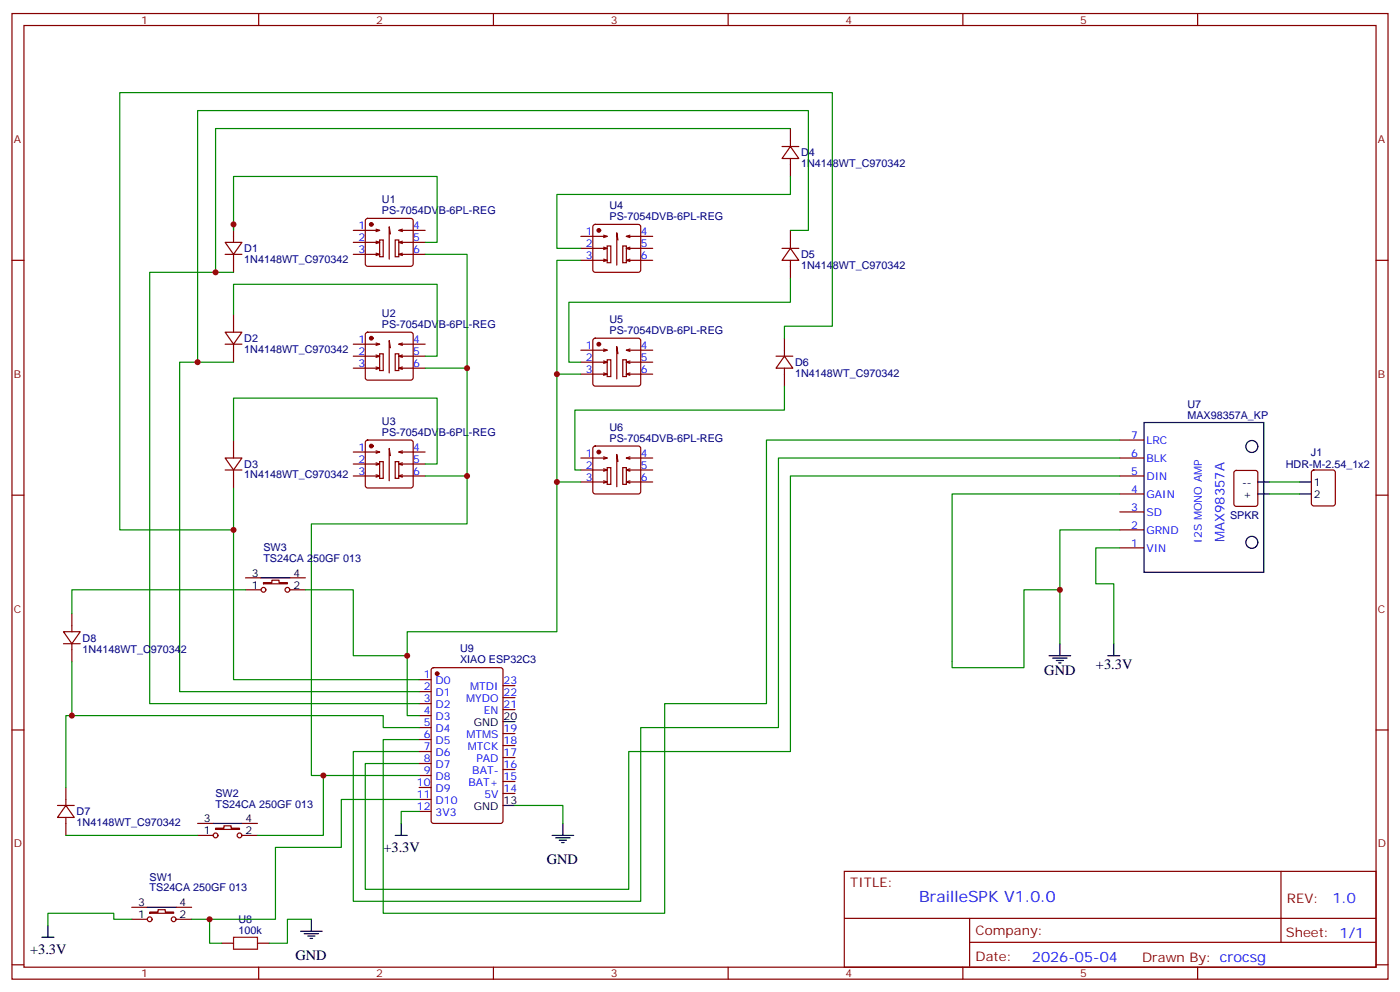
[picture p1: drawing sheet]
<svg xmlns="http://www.w3.org/2000/svg" width="412mm" height="292mm" viewBox="0 0 412 292" stroke-linecap="round" stroke-linejoin="round" font-family="sans-serif">
<g fill="none" stroke="#870000" stroke-width=".35">
<path d="M3.5 4h405.4v284.3h-405.4zM7.1 7.5h398.2v277.3h-398.2zM76.2 4v3.5M145.3 4v3.5M214.5 4v3.5M283.6 4v3.5M352.8 4v3.5M232.8 37.9v5.2M230.4 43.1h4.9M232.8 43.1l2.5 3.6h-4.9zM232.8 46.7v5.3M3.5 76.7h3.6"/>
<path d="M66.3 71.4h5l-2.5 3.5zM66.3 74.9h5M68.8 66.1v5.3M68.8 74.9v5.3M104.1 74.9h7.7l-1 .3M104.1 71.4h7.7l-1 .3M104.1 67.8h7.7l-1 .4M107.8 64.5l.5-.2h12.7l.5 .2 .2 .5v12.7l-.2 .5-.5 .2h-12.7l-.5-.2-.2-.5v-12.7zM110.8 74.5l1 .4M110.8 71l1 .4M110.8 67.5l1 .3M111.8 70.7h1.1v4.9h-1.1z"/>
<path d="M115 68.9l-.3-2.1v9.5M116.4 70.7h1.1v4.9h-1.1zM118.5 74.5l-1 .4M118.5 71l-1 .4M118.5 67.5l-1 .3M125.2 74.9h-7.7l1 .3M125.2 71.4h-7.7l1 .3M125.2 67.8h-7.7l1 .4M171.1 76.7h7.8l-1.1 .3M171.1 73.1h7.8l-1.1 .4M171.1 69.6h7.8l-1.1 .4M174.9 66.3l.4-.2h12.7l.5 .2 .2 .5v12.7l-.2 .5-.5 .2h-12.7l-.5-.2-.2-.5v-12.7z"/>
<path d="M177.8 76.3l1.1 .4M177.8 72.8l1.1 .3M177.8 69.3l1.1 .3M178.9 72.4h1v5h-1zM182 70.7l-.3-2.2v9.6M183.4 72.4h1.1v5h-1.1zM185.6 76.3l-1.1 .4M185.6 72.8l-1.1 .3M185.6 69.3l-1.1 .3M192.3 76.7h-7.8l1.1 .3M192.3 73.1h-7.8l1.1 .4M192.3 69.6h-7.8l1.1 .4"/>
<path d="M230.4 73.1h4.9M232.8 73.1l2.5 3.6h-4.9zM232.8 67.8v5.3M232.8 76.7v5.3M405.3 76.7h3.6M66.3 97.8h5l-2.5 3.6zM68.8 92.5v5.3M107.8 98l.5-.2h12.7l.5 .2 .2 .5v12.7l-.2 .5-.5 .2h-12.7l-.5-.2-.2-.5v-12.7zM174.9 99.8l.4-.2h12.7l.5 .2 .2 .5v12.7l-.2 .5-.5 .2h-12.7l-.5-.2-.2-.5v-12.7zM231.1 99.6v5.3M66.3 101.4h5M68.8 101.4v5.2"/>
<path d="M104.1 108.4h7.7l-1 .4M104.1 104.9h7.7l-1 .3M104.1 101.4h7.7l-1 .3M110.8 108.1l1 .3M110.8 104.5l1 .4M110.8 101l1 .4M111.8 104.2h1.1v4.9h-1.1zM115 102.4l-.3-2.1v9.5M116.4 104.2h1.1v4.9h-1.1zM118.5 108.1l-1 .3M118.5 104.5l-1 .4M118.5 101l-1 .4"/>
<path d="M125.2 108.4h-7.7l1 .4M125.2 104.9h-7.7l1 .3M125.2 101.4h-7.7l1 .3M171.1 110.2h7.8l-1.1 .3M171.1 106.6h7.8l-1.1 .4M171.1 103.1h7.8l-1.1 .4M177.8 109.8l1.1 .4M177.8 106.3l1.1 .3M177.8 102.8l1.1 .3M178.9 105.9h1v5h-1zM182 104.2l-.3-2.1v9.5M183.4 105.9h1.1v5h-1.1z"/>
<path d="M185.6 109.8l-1.1 .4M185.6 106.3l-1.1 .3M185.6 102.8l-1.1 .3M192.3 110.2h-7.8l1.1 .3M192.3 106.6h-7.8l1.1 .4M192.3 103.1h-7.8l1.1 .4M228.6 104.9h4.9M231.1 104.9l2.4 3.5h-4.9zM231.1 108.4v5.3M66.3 134.9h5l-2.5 3.5zM66.3 138.4h5M68.8 129.6v5.3"/>
<path d="M68.8 138.4v5.3M104.1 136.6h7.7l-1 .4M104.1 133.1h7.7l-1 .4M107.8 129.8l.5-.2h12.7l.5 .2 .2 .5v12.7l-.2 .5-.5 .2h-12.7l-.5-.2-.2-.5v-12.7zM110.8 139.8l1 .4M110.8 136.3l1 .3M110.8 132.8l1 .3M111.8 135.9h1.1v5h-1.1zM115 134.2l-.3-2.2v9.6M116.4 135.9h1.1v5h-1.1zM118.5 139.8l-1 .4M118.5 136.3l-1 .3"/>
<path d="M118.5 132.8l-1 .3M125.2 136.6h-7.7l1 .4M125.2 133.1h-7.7l1 .4M171.1 138.4h7.8l-1.1 .3M171.1 134.9h7.8l-1.1 .3M174.9 131.5l.4-.2h12.7l.5 .2 .2 .5v12.7l-.2 .5-.5 .3h-12.7l-.5-.3-.2-.5v-12.7zM177.8 138l1.1 .4M177.8 134.5l1.1 .4M178.9 137.7h1v4.9h-1zM182 135.9l-.3-2.1v9.5M183.4 137.7h1.1v4.9h-1.1zM185.6 138l-1.1 .4"/>
<path d="M185.6 134.5l-1.1 .4M192.3 138.4h-7.8l1.1 .3M192.3 134.9h-7.8l1.1 .3M329.8 129.6h7.1M329.8 134.9h7.1M363.7 138.7l.5-.2h5.6l.7 .5v9.4l-.5 .7h-5.8l-.7-.5v-9.4zM386.5 138.6l.5-.2h5.6l.7 .4v9.5l-.4 .6-5.9 .1-.7-.5v-9.4zM3.5 145.8h3.6M104.1 140.2h7.7l-1 .3M125.2 140.2h-7.7l1 .3M171.1 141.9h7.8l-1.1 .4M177.8 141.6l1.1 .3"/>
<path d="M185.6 141.6l-1.1 .3M192.3 141.9h-7.8l1.1 .4M329.8 140.2h7.1M329.8 145.5h7.1M329.8 150.7h7.1M329.8 156h7.1M405.3 145.8h3.6M72.3 173.7h4.6M72.3 170.1h4.6M77.6 171.6h2.5v-.7h2.1v.7h2.5v.3h-7.1zM85.4 173.7h4.6M85.4 170.1h4.6"/>
<path d="M329.8 161.3h7.1M18.7 186h4.9l-2.4 3.5zM18.7 189.5h4.9M21.2 180.7v5.3M21.2 189.5v5.3M127.2 196.8l.5-.2h19.8l.6 .4 .1 44.8-.5 .6-20 .1-.6-.5-.1-44.7zM3.5 214.9h3.6M123.5 217.8h3.5M123.5 214.2h3.5M123.5 210.7h3.5M123.5 207.2h3.5M123.5 203.7h3.5"/>
<path d="M123.5 200.1h3.5M148.2 201.9h3.5M148.2 205.4h3.5M148.2 209h3.5M148.2 216h3.5M148.2 219.5h3.5M405.3 214.9h3.6M16.9 237.2h5M19.4 237.2l2.5 3.5h-5zM19.4 231.9v5.3M123.5 238.9h3.5M123.5 235.4h3.5"/>
<path d="M123.5 231.9h3.5M123.5 228.4h3.5M123.5 224.8h3.5M123.5 221.3h3.5M148.2 223.1h3.5M148.2 226.6h3.5M148.2 230.1h3.5M148.2 233.6h3.5M19.4 240.7v5.3M58.2 246h4.6M58.2 242.5h4.6M63.5 243.9h2.5v-.7h2.1v.7h2.5v.3h-7.1z"/>
<path d="M71.3 246h4.5M71.3 242.5h4.5M248.7 256.6h156.6v28.2h-156.6zM377.3 256.6v20.9M38.8 270.7h4.6M38.8 267.2h4.6M44.1 268.6h2.5v-.7h2.1v.7h2.5v.3h-7.1zM51.9 270.7h4.5M51.9 267.2h4.5M65.3 277.7h3.5M75.8 277.7h3.6M248.7 270.4h156.5"/>
<path d="M285.6 277.5h119.6M285.6 270.4v14.1M3.5 284.1h3.6M76.2 284.8v3.5M145.3 284.8v3.5M214.5 284.8v3.5M283.6 284.8v3.5M352.8 284.8v3.5M405.3 284.1h3.6"/>
<circle cx="77.6" cy="173.7" r=".71"/>
<circle cx="84.7" cy="173.7" r=".71"/>
<circle cx="63.5" cy="246" r=".71"/>
<circle cx="70.6" cy="246" r=".71"/>
<circle cx="44.1" cy="270.7" r=".71"/>
<circle cx="51.2" cy="270.7" r=".71"/>
</g>
<g fill="#870000" stroke="#870000" stroke-width=".35">
<circle cx="109.4" cy="66.1" r=".53"/>
<circle cx="109.4" cy="99.6" r=".53"/>
<circle cx="109.4" cy="131.3" r=".53"/>
<circle cx="176.4" cy="67.8" r=".53"/>
<circle cx="176.4" cy="101.4" r=".53"/>
<circle cx="176.4" cy="133.1" r=".53"/>
<circle cx="128.8" cy="198.4" r=".53"/>
</g>
<g fill="none" stroke="#000" stroke-width=".35">
<path d="M337 124.4h35.3v44.1h-35.3zM370.4 145.5h3.5M370.4 141.9h3.5M382.8 145.5h3.5M382.8 141.9h3.5M76.9 170.1h8.5M309 193.1h6.4M310.1 193.8h4.2M311.1 194.5h2.2M311.9 195.2h.7M312.2 189.5v3.6M326.3 193.1h3.5"/>
<path d="M328.1 189.5v3.6M148.2 212.5h3.5M148.2 237.2h3.5M62.8 242.5h8.5M116.4 246h3.5M118.2 242.5v3.5M162.6 246h6.4M163.7 246.7h4.2M164.7 247.4h2.2M165.5 248.1h.7M165.8 242.5v3.5M12.3 276h3.6"/>
<path d="M14.1 272.5v3.5M43.4 267.2h8.5M88.5 274.2h6.4M89.6 274.9h4.2M90.7 275.6h2.1M91.4 276.3h.7M91.7 270.7v3.5"/>
<circle cx="368.7" cy="131.5" r="1.76"/>
<circle cx="368.7" cy="159.7" r="1.76"/>
</g>
<g fill="none" stroke="#008700" stroke-width=".35">
<path d="M232.8 37.9h-169.3v42.3M232.8 52v5.3h-68.8v15.8h7.1M68.8 67.8v-15.8h60v19.4h-3.6M125.2 74.9h12.4v79.4h-45.9v74.1h31.8M171.1 76.7h-7.1v109.3h-44.1v24.7h3.6M232.8 67.8h5.3v-35.2h-179.9v74M68.8 92.5v-8.8h60v21.2h-3.6M68.8 80.2h-24.7v127h79.4M231.1 99.6v-3.5h14.1v-68.8h-209.9v128.7h33.5M232.8 82v7h-65.2v17.6h3.5M68.8 106.6h-15.9v97.1h70.6M125.2 108.4h12.4"/>
<path d="M164 110.2h7.1M231.1 113.7v7.1h-61.8v17.6h1.8M68.8 129.6v-12.4h60v19.4h-3.6M329.8 134.9h-100.5v79.3h-40.6v51.2h-84.6v-44.1h19.4M329.8 129.6h-104v77.6h-30v61.7h-82.9v-51.1h10.6M68.8 143.7v56.4h54.7M125.2 140.2h12.4M164 141.9h7.1M329.8 140.2h-97v81.1h-47.6v40.6h-77.6v-37.1h15.9M329.8 156h-17.6v33.5M329.8 145.5h-49.3v51.1h21.1v-22.9h10.6M373.9 141.9h8.9"/>
<path d="M373.9 145.5h8.9M72.3 173.7h-51.1v7M90 173.7h14.1v19.4h15.8M329.8 161.3h-7v10.6h5.3v17.6M21.2 194.8v15.9M123.5 214.2h-10.6v-3.5h-93.5v21.2M95.2 228.4v17.6h-19.4M123.5 238.9h-5.3v3.6M123.5 235.4h-23v14.1h-19.4v21.2h-24.7M151.7 237.2h14.1v5.3M19.4 246h38.8M38.8 270.7h-5.3v-1.8h-19.4v3.6"/>
<path d="M61.7 270.7v7h3.6M91.7 270.7h-7v7h-5.3"/>
</g>
<path d="M68.8 276h7v3.5h-7z" fill="none" stroke="#a10000" stroke-width=".35"/>
<g fill="#c00">
<circle cx="312.2" cy="173.7" r=".88"/>
<circle cx="137.6" cy="108.4" r=".88"/>
<circle cx="137.6" cy="140.2" r=".88"/>
<circle cx="68.8" cy="66.1" r=".88"/>
<circle cx="164" cy="110.2" r=".88"/>
<circle cx="164" cy="141.9" r=".88"/>
<circle cx="63.5" cy="80.2" r=".88"/>
<circle cx="58.2" cy="106.6" r=".88"/>
<circle cx="68.8" cy="156" r=".88"/>
<circle cx="95.3" cy="228.4" r=".88"/>
<circle cx="119.9" cy="193.1" r=".88"/>
<circle cx="21.2" cy="210.7" r=".88"/>
<circle cx="61.7" cy="270.7" r=".88"/>
</g>
<text font-size="4.6" fill="#00f" x="270.8" y="265.6">BrailleSPK V1.0.0</text>
<g font-size="4.2">
<text x="322.8" y="197.1">+3.3V</text>
<text x="307.6" y="198.7">GND</text>
<text x="112.9" y="250.9">+3.3V</text>
<text x="161.1" y="254.5">GND</text>
<text x="8.9" y="280.9">+3.3V</text>
<text x="87" y="282.7">GND</text>
</g>
<g font-size="4.2" fill="#00f">
<text x="392.5" y="265.8">1.0</text>
<text x="304" y="283.2">2026-05-04</text>
</g>
<text font-size="3.9" fill="#00f" x="360.7" y="159.6" transform="rotate(-90 360.7 159.6)">MAX98357A</text>
<g font-size="3.9" fill="#800">
<text x="250.5" y="261.2">TITLE:</text>
<text x="379.1" y="265.8">REV:</text>
<text x="287.4" y="275.4">Company:</text>
<text x="378.7" y="276">Sheet: 1/1</text>
<text x="287.4" y="283">Date:</text>
<text x="336.4" y="283.1">Drawn By: crocsg</text>
</g>
<g font-size="3.2" fill="#800">
<text x="41.6" y="7">1</text>
<text x="110.8" y="7">2</text>
<text x="179.9" y="7">3</text>
<text x="249.1" y="7">4</text>
<text x="318.2" y="7">5</text>
<text x="4.1" y="42.1">A</text>
<text x="405.9" y="42.1">A</text>
<text x="4.1" y="111.2">B</text>
<text x="405.9" y="111.2">B</text>
<text x="4.1" y="180.4">C</text>
<text x="405.9" y="180.4">C</text>
<text x="4.1" y="249.5">D</text>
<text x="405.9" y="249.5">D</text>
<text x="41.6" y="287.8">1</text>
<text x="110.8" y="287.8">2</text>
<text x="179.9" y="287.8">3</text>
<text x="249.1" y="287.8">4</text>
<text x="318.2" y="287.8">5</text>
</g>
<g font-size="3.2" fill="#000080">
<text x="236" y="46">D4</text>
<text x="236" y="49.1">1N4148WT_C970342</text>
<text x="112.5" y="59.7">U1</text>
<text x="112.5" y="63">PS-7054DVB-6PL-REG</text>
<text x="179.5" y="64.7">PS-7054DVB-6PL-REG</text>
<text x="179.5" y="61.5">U4</text>
<text x="72" y="77.4">1N4148WT_C970342</text>
<text x="72" y="74.2">D1</text>
<text x="236" y="76">D5</text>
<text x="236" y="79.1">1N4148WT_C970342</text>
<text x="112.5" y="93.3">U2</text>
<text x="179.5" y="95">U5</text>
<text x="72" y="100.6">D2</text>
<text x="112.5" y="96.5">PS-7054DVB-6PL-REG</text>
<text x="179.5" y="98.3">PS-7054DVB-6PL-REG</text>
<text x="72" y="103.8">1N4148WT_C970342</text>
<text x="234.2" y="107.7">D6</text>
<text x="234.2" y="110.9">1N4148WT_C970342</text>
<text x="112.5" y="125">U3</text>
<text x="349.8" y="123.4">MAX98357A_KP</text>
<text x="349.8" y="120.2">U7</text>
<text x="112.5" y="128.2">PS-7054DVB-6PL-REG</text>
<text x="179.5" y="130">PS-7054DVB-6PL-REG</text>
<text x="179.5" y="126.8">U6</text>
<text x="72" y="137.7">D3</text>
<text x="378.8" y="137.7">HDR-M-2.54_1x2</text>
<text x="386.2" y="134.4">J1</text>
<text x="72" y="140.9">1N4148WT_C970342</text>
<text x="362.3" y="152.7">SPKR</text>
<text x="77.6" y="165.5">TS24CA 250GF 013</text>
<text x="77.6" y="162.3">SW3</text>
<text x="24.3" y="188.9">D8</text>
<text x="24.3" y="192.1">1N4148WT_C970342</text>
<text x="135.5" y="195.3">XIAO ESP32C3</text>
<text x="135.5" y="192">U9</text>
<text x="63.5" y="237.8">TS24CA 250GF 013</text>
<text x="63.5" y="234.7">SW2</text>
<text x="22.6" y="243.2">1N4148WT_C970342</text>
<text x="22.6" y="240.1">D7</text>
<text x="44.1" y="262.5">TS24CA 250GF 013</text>
<text x="44.1" y="259.4">SW1</text>
<text x="70.2" y="274.9">100k</text>
<text x="70.2" y="271.7">U8</text>
</g>
<g font-size="3.2" fill="#00f">
<text x="105.6" y="71">2</text>
<text x="105.6" y="67.5">1</text>
<text x="121.7" y="71">5</text>
<text x="121.7" y="67.5">4</text>
<text x="172.6" y="69.3">1</text>
<text x="188.7" y="69.3">4</text>
<text x="105.6" y="74.5">3</text>
<text x="121.7" y="74.5">6</text>
<text x="172.6" y="76.3">3</text>
<text x="172.6" y="72.8">2</text>
<text x="188.7" y="76.3">6</text>
<text x="188.7" y="72.8">5</text>
<text x="105.6" y="101">1</text>
<text x="121.7" y="101">4</text>
<text x="105.6" y="104.5">2</text>
<text x="121.7" y="104.5">5</text>
<text x="172.6" y="106.3">2</text>
<text x="172.6" y="102.8">1</text>
<text x="188.7" y="106.3">5</text>
<text x="188.7" y="102.8">4</text>
<text x="105.6" y="108.1">3</text>
<text x="121.7" y="108.1">6</text>
<text x="172.6" y="109.8">3</text>
<text x="188.7" y="109.8">6</text>
<text x="333.2" y="129.4">7</text>
<text x="337.7" y="130.8">LRC</text>
<text x="105.6" y="136.3">2</text>
<text x="105.6" y="132.8">1</text>
<text x="121.7" y="136.3">5</text>
<text x="121.7" y="132.8">4</text>
<text x="172.6" y="134.5">1</text>
<text x="188.7" y="134.5">4</text>
<text x="333.2" y="134.6">6</text>
<text x="337.7" y="136.1">BLK</text>
<text x="105.6" y="139.8">3</text>
<text x="121.7" y="139.8">6</text>
<text x="172.6" y="141.6">3</text>
<text x="172.6" y="138">2</text>
<text x="188.7" y="141.6">6</text>
<text x="188.7" y="138">5</text>
<text x="333.2" y="139.9">5</text>
<text x="337.7" y="141.3">DIN</text>
<text x="333.2" y="145.2">4</text>
<text x="337.7" y="146.6">GAIN</text>
<text x="333.2" y="150.5">3</text>
<text x="333.2" y="155.8">2</text>
<text x="337.7" y="151.9">SD</text>
<text x="333.2" y="161.1">1</text>
<text x="337.7" y="157.2">GRND</text>
<text x="354.1" y="159.8" transform="rotate(-90 354.1 159.8)">I2S MONO AMP</text>
<text x="337.7" y="162.5">VIN</text>
<text x="124.8" y="203.3">2</text>
<text x="124.8" y="199.8">1</text>
<text x="128.3" y="201.5">D0</text>
<text x="138.5" y="203.3">MTDI</text>
<text x="148.3" y="201.5">23</text>
<text x="124.8" y="206.8">3</text>
<text x="128.3" y="208.6">D2</text>
<text x="128.3" y="205.1">D1</text>
<text x="137.3" y="206.8">MYDO</text>
<text x="148.3" y="205.1">22</text>
<text x="148.3" y="208.6">21</text>
<text x="124.8" y="213.9">5</text>
<text x="124.8" y="210.4">4</text>
<text x="128.3" y="215.7">D4</text>
<text x="128.3" y="212.1">D3</text>
<text x="142.5" y="210.4">EN</text>
<text x="148.3" y="215.7">19</text>
<text x="124.8" y="220.9">7</text>
<text x="124.8" y="217.4">6</text>
<text x="128.3" y="219.2">D5</text>
<text x="137.4" y="217.4">MTMS</text>
<text x="137.8" y="220.9">MTCK</text>
<text x="148.3" y="219.2">18</text>
<text x="124.8" y="224.5">8</text>
<text x="128.3" y="226.2">D7</text>
<text x="128.3" y="222.7">D6</text>
<text x="140.3" y="224.5">PAD</text>
<text x="148.3" y="222.7">17</text>
<text x="148.3" y="226.2">16</text>
<text x="122.8" y="231.5">10</text>
<text x="124.8" y="228">9</text>
<text x="128.3" y="233.3">D9</text>
<text x="128.3" y="229.8">D8</text>
<text x="138" y="231.5">BAT+</text>
<text x="139.1" y="228">BAT-</text>
<text x="148.3" y="229.8">15</text>
<text x="148.3" y="233.3">14</text>
<text x="122.8" y="238.6">12</text>
<text x="122.8" y="235.1">11</text>
<text x="128.3" y="236.8">D10</text>
<text x="142.7" y="235.1">5V</text>
<text x="128.3" y="240.3">3V3</text>
</g>
<g font-size="3.2">
<text x="365.9" y="143.1">--</text>
<text x="387" y="143">1</text>
<text x="366.2" y="146.6">+</text>
<text x="387" y="146.5">2</text>
<text x="74.2" y="173.3">1</text>
<text x="74.2" y="169.8">3</text>
<text x="86.4" y="173.3">2</text>
<text x="86.4" y="169.8">4</text>
<text x="139.6" y="213.9">GND</text>
<text x="148.3" y="212.1">20</text>
<text x="139.6" y="238.6">GND</text>
<text x="148.3" y="236.8">13</text>
<text x="60.1" y="245.6">1</text>
<text x="60.1" y="242.1">3</text>
<text x="72.3" y="245.6">2</text>
<text x="72.3" y="242.1">4</text>
<text x="40.7" y="266.8">3</text>
<text x="52.9" y="266.8">4</text>
<text x="40.7" y="270.3">1</text>
<text x="52.9" y="270.3">2</text>
</g>
</svg>
